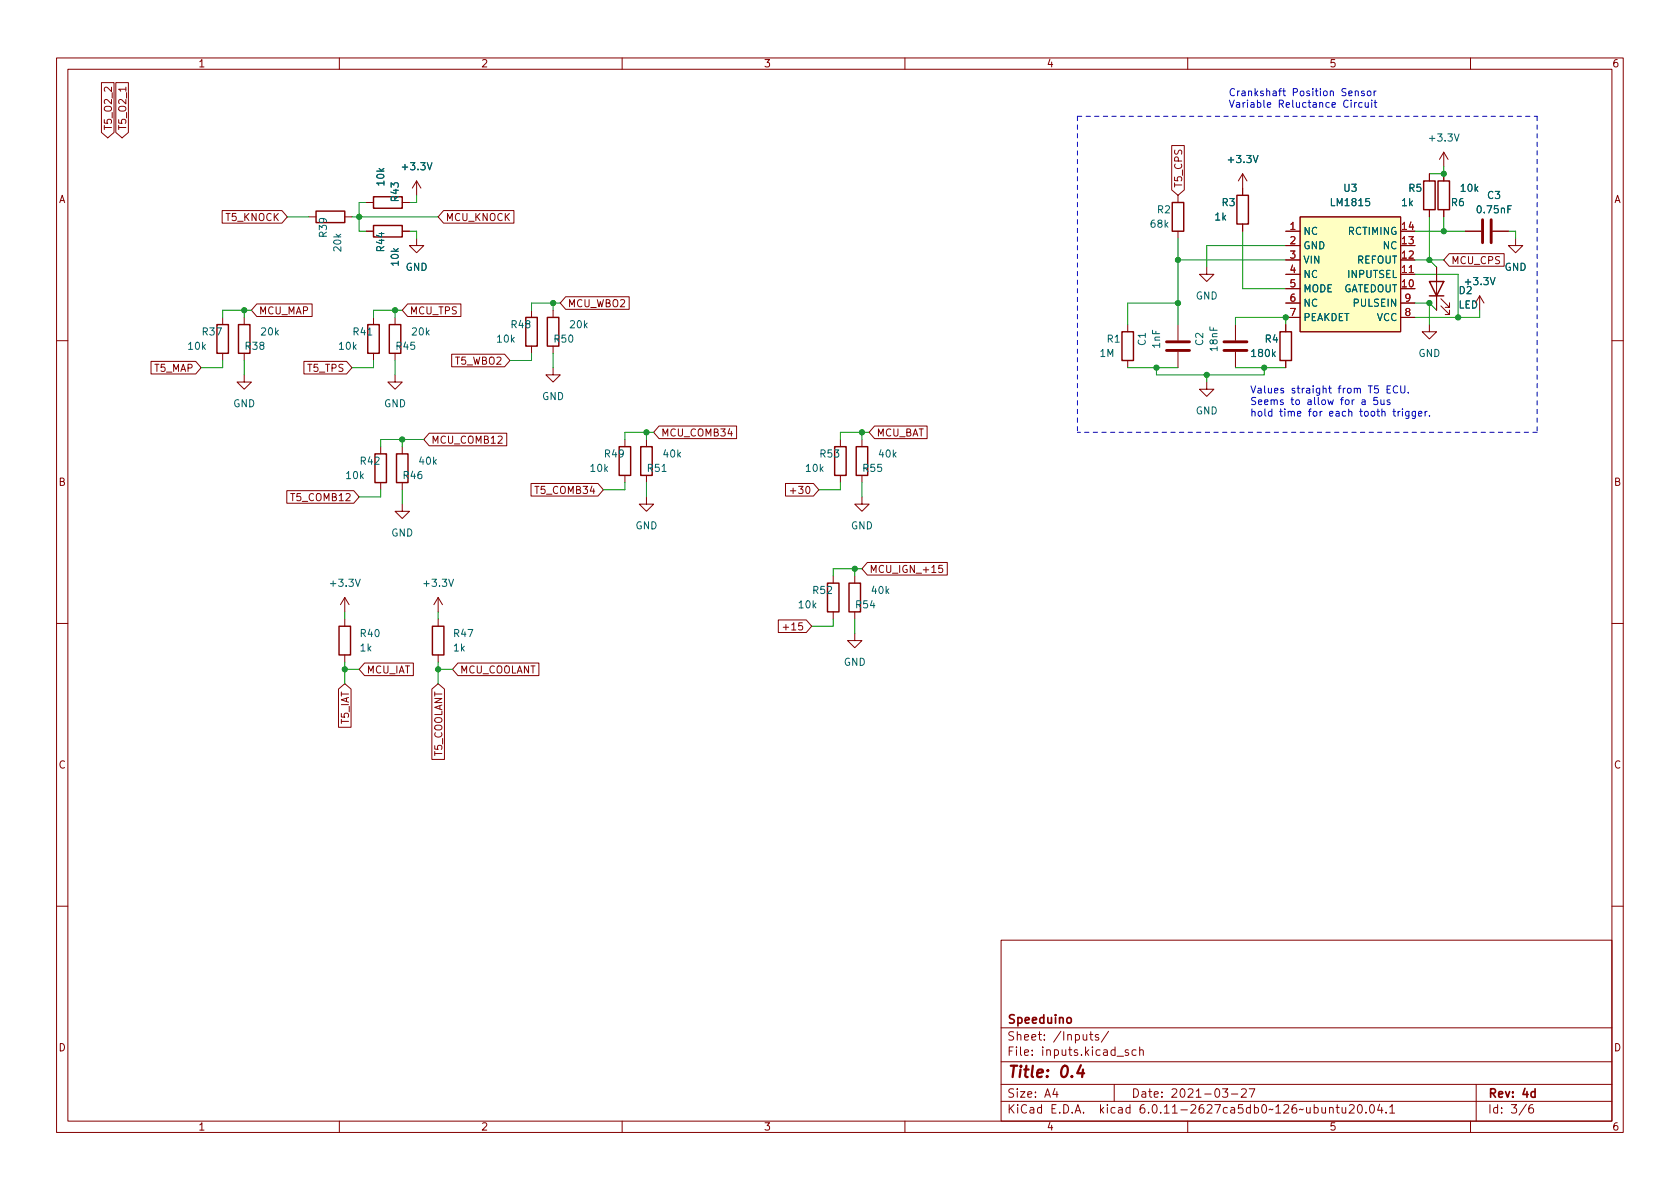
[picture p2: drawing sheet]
<svg xmlns="http://www.w3.org/2000/svg" width="297mm" height="210mm" viewBox="0 0 297 210" stroke-linecap="round" stroke-linejoin="round" font-family="sans-serif">
<g fill="none" stroke="#840000" stroke-width=".18">
<path d="M10 10.2h277v190.1h-277zM12 12.2h273v186.1h-273zM17.9 14.6h2.3v8.8l-1.2 1-1.1-1zM20.5 14.6h2.2v8.8l-1.1 1-1.1-1zM22.3 15.4v.7M60 10.2v2M110 10.2v2M160 10.2v2M210 10.2v2M260 10.2v2M39.3 37.2h10.5l1 1.1-1 1.2h-10.5zM54.6 38.3h1.3"/>
<path d="M61 38.3h1.2M64.8 35.8h1.2M71.1 35.8h1.3M73.7 32l-.8 1.3M73.7 32v2.5M73.7 32l.7 1.3M78.4 37.2h12.5v2.3h-12.5l-.9-1.2zM207.2 25.7h2.2v7.9l-1.1 .9-1.1-.9zM208.3 34.5v1.3M219.7 30.7v3.8M219.7 39.6v1.3M219.7 30.7l-.8 1.3"/>
<path d="M219.7 30.7l.8 1.3M229.9 38.3h17.7v20.4h-17.7zM252.7 30.7v1.3M252.7 37.1v1.2M255.3 26.9l-.8 1.3M255.3 26.9v2.6M255.3 30.7v1.3M255.3 37.1v1.2M255.3 26.9l.7 1.3M39.4 56.1v1.3M43.2 56.1v1.3M45.4 53.7h9.8v2.3h-9.8l-1-1.1z"/>
<path d="M64.8 40.9h1.2M66 56.1v1.3M69.8 56.1v1.3M71.1 40.9h1.3M72.1 53.7h9.4v2.3h-9.4l-1-1.1zM73.7 42.2v1.2h1.2l-1.2 1.3-1.3-1.3h1.3M94 54.9v1.2M97.8 54.9v1.2M100 52.5h11.2v2.2h-11.2l-.9-1.1zM199.4 57.4v1.3M208.3 40.9v1.3M208.3 57.4v2.8"/>
<path d="M213.4 47.2v1.3h1.2l-1.2 1.3-1.3-1.3h1.3M218.4 57.4v2.8M227.3 57.4v1.3M227.3 40.9h2.6M227.3 51h2.6M227.3 48.5h2.6M227.3 46h2.6M227.3 43.4h2.6M227.3 53.6h2.6M227.3 56.1h2.6M247.6 40.9h2.6M247.6 51h2.6"/>
<path d="M247.6 48.5h2.6M247.6 46h2.6M247.6 43.4h2.6M247.6 53.6h2.6M247.6 56.1h2.6M252.7 57.4v1.3h1.3l-1.3 1.2-1.2-1.2h1.2M254 47.2v7.7M254.8 54.1l1.5 1.5v-.7v.7h-.8M254.8 52.8l1.5 1.6v-.8v.8h-.8M256.2 44.9h9.7v2.2h-9.7l-.9-1.1zM259.1 40.9h2.8M261.6 52.3l-.7 1.3"/>
<path d="M261.6 52.3v2.6M261.6 52.3l.8 1.3M263.9 40.9h2.8M268 42.2v1.2h1.2l-1.2 1.3-1.3-1.3h1.3M10 60.2h2M26.7 63.9h7.9l1 1.1-1 1.1h-7.9zM39.4 62.5v1.2M43.2 66.3v1.3h1.2l-1.2 1.2-1.3-1.2h1.3M43.2 62.5v1.2M53.7 63.9h7.6l.9 1.1-.9 1.1h-7.6zM66 62.5v1.2M67.3 79v1.3"/>
<path d="M69.8 66.3v1.3h1.3l-1.3 1.2-1.2-1.2h1.2M69.8 62.5v1.2M71.1 79v1.3M75.9 76.6h13.7v2.2h-13.7l-1-1.1zM79.9 62.6h9.3l1 1.1-1 1.2h-9.3zM94 61.2v1.3M97.8 65v1.3h1.3l-1.3 1.3-1.3-1.3h1.3M97.8 61.2v1.3M110.5 77.7v1.3M114.3 77.7v1.3M116.5 75.3h13.7v2.3h-13.7l-.9-1.2zM148.6 77.7v1.3"/>
<path d="M152.4 77.7v1.3M154.6 75.3h9.3v2.3h-9.3l-.9-1.2zM199.4 63.7v1.3M208.3 62.2v2.8M213.4 67.6v1.2h1.2l-1.2 1.3-1.3-1.3h1.3M218.4 62.2v2.8M227.3 63.7v1.3M285 60.2h2M50.7 86.8h11.8l1 1.1-1 1.1h-11.8zM67.3 85.3v1.3M71.1 89.1v1.3h1.3l-1.3 1.3-1.3-1.3h1.3M71.1 85.3v1.3"/>
<path d="M93.9 85.5h11.8l1 1.1-1 1.1h-11.8zM110.5 84.1v1.2M114.3 87.9v1.2h1.3l-1.3 1.3-1.3-1.3h1.3M114.3 84.1v1.2M138.9 85.5h4.9l1 1.1-1 1.1h-4.9zM142.6 86.1l.2-.1a.68 .68 0 0 1 .4 .6 .68 .68 0 0 1-.4 .7l-.2-.1-.1-.4zM148.6 84.1v1.2M152.4 87.9v1.2h1.3l-1.3 1.3-1.3-1.3h1.3M152.4 84.1v1.2M153.4 99.5h14.1v2.2h-14.1l-1-1.1zM166.6 100h-.6v.6l.1-.1h.5l.1 .2-.1 .4-.2 .1-.4-.1M10 110.2h2"/>
<path d="M61 105.7v2.5M61 109.5v1.2M61 115.8v1.3M61 105.7l-.8 1.2M61 105.7l.7 1.2M64.5 117.2h8.6v2.3h-8.6l-1-1.1zM77.5 105.7l-.8 1.2M77.5 105.7v2.5M77.5 109.5v1.2M77.5 115.8v1.3M77.5 105.7l.7 1.2M81 117.2h14.3v2.3h-14.3l-1-1.1z"/>
<path d="M137.6 109.6h5l.9 1.1-.9 1.1h-5zM141.9 110.1h-.6l-.1 .6 .2-.1 .4 .1 .1 .2v.4l-.2 .1-.5-.1M147.3 101.8v1.3M147.3 108.2v1.3M151.1 112v1.3h1.3l-1.3 1.2-1.2-1.2h1.2M151.1 101.8v1.3M151.1 108.2v1.3M285 110.2h2M59.8 121.9l1.2-1 1.1 1v6.7h-2.3zM76.4 121.9l1.1-1 1.1 1v12.4h-2.2zM10 160.2h2M177 166.3h108v32h-108z"/>
<path d="M285 160.2h2M60 198.3v2M110 198.3v2M160 198.3v2M177 194.8h108M177 191.8h108M177 187.8h108M177 181.8h108M182.5 186.5v.1M182.5 185.7v.1M184.6 183.8v.1M184.6 183v.1"/>
<path d="M194.2 183l-.3-.1-.3 .2 .1 .3 .5 .1v.4h-.6M196 182.4l-1.3 1.9M197 191.8v3M200.9 185.7l-.5-.1-.3 .3v.4l.2 .3h.6M201.5 185.8l.2-.2 .4 .1v.9M201.5 185.1v1.5M210 198.3v2M217.7 193.5h1.2M219.5 192.7l.6-.2 .2 .2 .1 .3-1 1h1M220.9 192.5h1l-.7 1.5M238.6 195.5l.5-.2 .3 .2v.3l-.9 1h.9M240.2 195.4l.2-.1a.81 .81 0 0 1 .5 .7 .81 .81 0 0 1-.3 .8h-.1a.81 .81 0 0 1-.6-.6 .81 .81 0 0 1 .3-.8z"/>
<path d="M241.5 196.7v.1M242.4 195.4l.1-.1a.81 .81 0 0 1 .6 .7 .81 .81 0 0 1-.3 .8h-.2a.81 .81 0 0 1-.5-.6 .81 .81 0 0 1 .3-.8zM243.9 195.3l-.3 1h.9M244.3 195.8v1M245.1 196.7v.1M245.7 195.8l.4-.5v1.5M245.7 196.8h.9M260 198.3v2M261 191.8v6.5M271 195.3a.6 .6 0 0 0-.7 .7v.5l.1 .3h.5l.2-.1 .1-.5-.2-.2-.4-.1-.3 .3"/>
</g>
<path d="M188.8 180l.3-.1 .3 .3v.4l-.3 .3h-.3l-.2-.3v-.4z" fill="none" stroke="#840000" stroke-width=".3"/>
<g fill="none" stroke="#840000" stroke-width=".25">
<path d="M55.9 37.3h5.1v2.1h-5.1zM66 39.9h5.1v2h-5.1zM66 34.8h5.1v2h-5.1zM207.3 35.8h2v5.1h-2zM218.7 34.5h2v5.1h-2zM251.7 32h2v5.1h-2zM254.3 32h2v5.1h-2zM38.4 57.4h2v5.1h-2zM42.2 57.4h2v5.1h-2zM65 57.4h2.1v5.1h-2.1zM68.8 57.4h2.1v5.1h-2.1zM93 56.1h2v5.1h-2z"/>
<path d="M96.8 56.1h2v5.1h-2zM198.4 58.7h2v5h-2zM226.3 58.7h2v5h-2zM252.7 49.8h2.6l-1.3 2.5zM252.7 52.3h2.6M109.5 79h2v5.1h-2zM113.3 79h2v5.1h-2zM147.6 79h2v5.1h-2zM151.4 79h2v5.1h-2zM66.3 80.3h2v5h-2zM70.1 80.3h2v5h-2zM59.9 110.7h2.1v5.1h-2.1z"/>
<path d="M76.5 110.7h2v5.1h-2zM146.3 103.1h2v5.1h-2zM150.1 103.1h2v5.1h-2z"/>
</g>
<g fill="none" stroke="#006464" stroke-width=".18">
<path d="M75.5 28.8l.5 1.2 .4-1.2M221.6 27.5l.4 1.3 .4-1.3M242.1 35.1h-.6v.6l.1-.1 .5 .1 .1 .1-.1 .5-.2 .1-.4-.1M257.1 23.7l.5 1.3 .4-1.3M266.6 37h.4M267.2 36.4h-.6v1.3M65 59.2h.8M263.5 49.1l.4 1.3 .4-1.3M225.1 62.6l.4 .5M225.5 62.2l-.5 .5M117.1 83.4h.7M62.8 102.4l.5 1.3 .4-1.3"/>
<path d="M79.3 102.4l.5 1.3 .4-1.3"/>
</g>
<path d="M262.1 38.9v4M263.7 38.9v4M206.2 60.4h4.1M206.2 62h4.1M216.4 60.4h4.1M216.4 62h4.1" fill="none" stroke="#840000" stroke-width=".51"/>
<path d="M229.9 38.3h17.7v20.4h-17.7z" fill="#ffffc2" stroke="#ffffc2" stroke-width=".18"/>
<path d="M249.2 48.2h.7" fill="none" stroke="#a90000" stroke-width=".18"/>
<g fill="none" stroke="#0000c2" stroke-width=".18">
<path d="M224.1 18.6l.6-.2-.1-.2-.3-.1-.2 .2v.6h.5M226.1 16.1h.5M226.6 15.7l-.3 .1v1.1M226.8 16.1h.5M227 15.7v1.1l.3 .1M235.2 16.2l.2-.1h.3l.1 .8M235.5 18.6l.6-.2v-.2l-.4-.1-.2 .2 .1 .6h.5M242.9 18.1h.5M243.1 17.7v1.1l.3 .2M224.9 72.8l-.4-.1-.2 .3 .1 .5h.5M224.9 72.3v1.3M226.9 68.7h-.3l-.2 .1 .1 .2 .4 .1v.3h-.5"/>
<path d="M234.9 68.7h.5M235.1 68.2v1.1l.3 .2"/>
</g>
<path d="M190.5 20.6h81.3M190.5 20.6v55.8M271.8 20.6v55.8M271.8 76.4h-81.3" fill="none" stroke="#0000c2" stroke-width=".18" stroke-dasharray=".8 .8"/>
<g fill="none" stroke="#009600" stroke-width=".18">
<path d="M50.8 38.3h3.8M62.2 38.3h15.3M64.8 35.8h-1.3v5.1h1.3M73.7 34.5v1.3h-1.3M252.7 38.3v7.7l1.3 1.2M255.3 29.5v1.2h-2.6M255.3 38.3v2.6M43.2 54.9v1.2M44.4 54.9h-5v1.2M69.8 54.9v1.2M71.1 54.9h-5.1v1.2M72.4 40.9h1.3v1.3"/>
<path d="M97.8 53.6v1.3M99.1 53.6h-5.1v1.3M208.3 53.6h-8.9v3.8M208.3 42.2v15.2M208.3 46h19M218.4 57.4v-1.3h8.9v1.3M219.7 40.9v10.1h7.6M227.3 43.4h-13.9v3.8M250.2 40.9h8.9M250.2 53.6h2.5M250.2 46h5.1M250.2 48.5h7.6v7.6"/>
<path d="M252.7 53.6v3.8M252.7 53.6l1.3 1.3M261.6 54.9v1.2h-11.4M266.7 40.9h1.3v1.3M39.4 63.7v1.3h-3.8M43.2 63.7v2.6M66 63.7v1.3h-3.8M69.8 63.7v2.6M71.1 77.7v1.3M74.9 77.7h-7.6v1.3M94 62.5v1.2h-3.8M97.8 62.5v2.5"/>
<path d="M114.3 76.4v1.3M115.6 76.4h-5.1v1.3M152.4 76.4v1.3M153.7 76.4h-5.1v1.3M199.4 65h8.9M204.5 65v1.3h19v-1.3M213.4 66.3v1.3M218.4 65h8.9M67.3 86.6v1.3h-3.8M71.1 86.6v2.5M110.5 85.3v1.3h-3.8M114.3 85.3v2.6"/>
<path d="M148.6 85.3v1.3h-3.8M152.4 85.3v2.6M61 108.2v1.3M61 117.1v3.8M61 118.4h2.5M77.5 118.4h2.5M77.5 108.2v1.3M77.5 117.1v3.8M147.3 109.5v1.2h-3.8M151.1 100.6v1.2M151.1 109.5v2.5M152.4 100.6h-5.1v1.2"/>
</g>
<g fill="#009600" stroke="#009600" stroke-width=".18">
<circle cx="77.5" cy="118.4" r=".46"/>
<circle cx="71.1" cy="77.7" r=".46"/>
<circle cx="61" cy="118.4" r=".46"/>
<circle cx="208.3" cy="46" r=".46"/>
<circle cx="208.3" cy="53.6" r=".46"/>
<circle cx="213.4" cy="66.3" r=".46"/>
<circle cx="204.5" cy="65" r=".46"/>
<circle cx="223.5" cy="65" r=".46"/>
<circle cx="114.3" cy="76.4" r=".46"/>
<circle cx="97.8" cy="53.6" r=".46"/>
<circle cx="252.7" cy="53.6" r=".46"/>
<circle cx="227.3" cy="56.1" r=".46"/>
<circle cx="252.7" cy="46" r=".46"/>
<circle cx="255.3" cy="40.9" r=".46"/>
<circle cx="255.3" cy="30.7" r=".46"/>
<circle cx="257.8" cy="56.1" r=".46"/>
<circle cx="63.5" cy="38.3" r=".46"/>
<circle cx="69.8" cy="54.9" r=".46"/>
<circle cx="43.2" cy="54.9" r=".46"/>
<circle cx="152.4" cy="76.4" r=".46"/>
<circle cx="151.1" cy="100.6" r=".46"/>
</g>
<g font-size="2.8" fill="#840000">
<text x="178" y="191.2">Title:</text>
<text x="187.3" y="191.2">0.4</text>
</g>
<g font-size="2.1" fill="#840000">
<text x="178" y="184.5">Sheet:</text>
<text x="178" y="181.5">Speeduino</text>
<text x="186.2" y="184.5">/Inputs/</text>
<text x="178" y="187.2">File:</text>
<text x="184.4" y="187.2">inputs.kicad_sch</text>
<text x="178" y="197.4">KiCad</text>
<text x="178" y="194.6">Size:</text>
<text x="184.7" y="194.6">A4</text>
<text x="185.7" y="197.4">E.D.A.</text>
<text x="194.6" y="197.4">kicad</text>
<text x="200" y="194.6">Date:</text>
<text x="201.8" y="197.4">6.0.11-2627ca5db0~126~ubuntu20.04.1</text>
<text x="207" y="194.6">2021-03-27</text>
<text x="263" y="194.6">Rev:</text>
<text x="263" y="197.4">Id:</text>
<text x="267.1" y="197.4">3/6</text>
<text x="269.1" y="194.6">4d</text>
</g>
<g font-size="1.8" fill="#840000">
<text x="35" y="12.3">1</text>
<text x="85" y="12.3">2</text>
<text x="135" y="12.3">3</text>
<text x="185" y="12.3">4</text>
<text x="235" y="12.3">5</text>
<text x="285" y="12.3">6</text>
<text x="20.2" y="23.1" transform="rotate(-90 20.2 23.1)">T5_O2_2</text>
<text x="22.7" y="23.1" transform="rotate(-90 22.7 23.1)">T5_O2_1</text>
<text x="209.4" y="33.3" transform="rotate(-90 209.4 33.3)">T5_CPS</text>
<text x="10.4" y="36.3">A</text>
<text x="39.8" y="39.5">T5_KNOCK</text>
<text x="78.7" y="39.5">MCU_KNOCK</text>
<text x="285.4" y="36.3">A</text>
<text x="256.5" y="47.1">MCU_CPS</text>
<text x="45.7" y="56">MCU_MAP</text>
<text x="72.4" y="56">MCU_TPS</text>
<text x="100.3" y="54.7">MCU_WBO2</text>
<text x="80.3" y="64.9">T5_WBO2</text>
<text x="27.2" y="66.1">T5_MAP</text>
<text x="54.2" y="66.1">T5_TPS</text>
<text x="116.8" y="77.6">MCU_COMB34</text>
<text x="154.9" y="77.6">MCU_BAT</text>
<text x="76.2" y="78.8">MCU_COMB12</text>
<text x="10.3" y="86.3">B</text>
<text x="51.2" y="89">T5_COMB12</text>
<text x="94.4" y="87.7">T5_COMB34</text>
<text x="139.4" y="87.7">+30</text>
<text x="285.3" y="86.3">B</text>
<text x="153.7" y="101.7">MCU_IGN_+15</text>
<text x="138.1" y="111.9">+15</text>
<text x="64.8" y="119.5">MCU_IAT</text>
<text x="81.3" y="119.5">MCU_COOLANT</text>
<text x="62.1" y="128.1" transform="rotate(-90 62.1 128.1)">T5_IAT</text>
<text x="10.3" y="136.3">C</text>
<text x="78.6" y="133.8" transform="rotate(-90 78.6 133.8)">T5_COOLANT</text>
<text x="285.3" y="136.3">C</text>
<text x="10.3" y="186.3">D</text>
<text x="285.3" y="186.3">D</text>
<text x="35" y="200.3">1</text>
<text x="85" y="200.3">2</text>
<text x="135" y="200.3">3</text>
<text x="185" y="200.3">4</text>
<text x="235" y="200.3">5</text>
<text x="285" y="200.3">6</text>
</g>
<g font-size="1.8" fill="#0000c2">
<text x="217.2" y="17">Crankshaft</text>
<text x="228.4" y="17">Position</text>
<text x="237.3" y="17">Sensor</text>
<text x="217.2" y="19">Variable</text>
<text x="226" y="19">Reluctance</text>
<text x="237.6" y="19">Circuit</text>
<text x="221" y="69.6">Values</text>
<text x="221" y="71.6">Seems</text>
<text x="228.2" y="71.6">to</text>
<text x="228.3" y="69.6">straight</text>
<text x="231.2" y="71.6">allow</text>
<text x="236.7" y="69.6">from</text>
<text x="237.3" y="71.6">for</text>
<text x="241.1" y="71.6">a</text>
<text x="242.2" y="69.6">T5 ECU.</text>
<text x="243.3" y="71.6">5us</text>
<text x="221" y="73.6">hold</text>
<text x="226.2" y="73.6">time</text>
<text x="231.4" y="73.6">for</text>
<text x="235.2" y="73.6">each</text>
<text x="240.8" y="73.6">tooth</text>
<text x="246.8" y="73.6">trigger.</text>
</g>
<g font-size="1.8" fill="#006464">
<text x="216.8" y="29.2">+3.3V</text>
<text x="252.4" y="25.4">+3.3V</text>
<text x="68.3" y="33.1" transform="rotate(-90 68.3 33.1)">10k</text>
<text x="70.7" y="30.5">+3.3V</text>
<text x="70.9" y="35.8" transform="rotate(-90 70.9 35.8)">R43</text>
<text x="237.4" y="34.3">U3</text>
<text x="248.9" y="34.3">R5</text>
<text x="258" y="34.3">10k</text>
<text x="262.8" y="35.6">C3</text>
<text x="203.2" y="40.6">68k</text>
<text x="204.5" y="38.1">R2</text>
<text x="214.6" y="39.4">1k</text>
<text x="215.9" y="36.8">R3</text>
<text x="230.4" y="41.9">NC</text>
<text x="235" y="36.8">LM1815</text>
<text x="238.2" y="41.9">RCTIMING</text>
<text x="247.7" y="36.8">1k</text>
<text x="256.4" y="36.8">R6</text>
<text x="260.8" y="38.1">0.75nF</text>
<text x="58.2" y="42.2" transform="rotate(-90 58.2 42.2)">R39</text>
<text x="60.7" y="44.7" transform="rotate(-90 60.7 44.7)">20k</text>
<text x="68.3" y="44.7" transform="rotate(-90 68.3 44.7)">R44</text>
<text x="70.9" y="47.2" transform="rotate(-90 70.9 47.2)">10k</text>
<text x="230.4" y="44.5">GND</text>
<text x="230.4" y="47">VIN</text>
<text x="239.9" y="47">REFOUT</text>
<text x="244.4" y="44.5">NC</text>
<text x="71.6" y="48.3">GND</text>
<text x="211.3" y="53.3">GND</text>
<text x="230.4" y="49.5">NC</text>
<text x="230.4" y="52.1">MODE</text>
<text x="237.6" y="52.1">GATEDOUT</text>
<text x="238.1" y="49.5">INPUTSEL</text>
<text x="257.8" y="52.4">D2</text>
<text x="258.7" y="50.8">+3.3V</text>
<text x="266" y="48.3">GND</text>
<text x="35.6" y="59.7">R37</text>
<text x="45.9" y="59.7">20k</text>
<text x="62.2" y="59.7">R41</text>
<text x="72.6" y="59.7">20k</text>
<text x="90.2" y="58.4">R48</text>
<text x="100.5" y="58.4">20k</text>
<text x="230.4" y="54.6">NC</text>
<text x="230.4" y="57.2">PEAKDET</text>
<text x="239.1" y="54.6">PULSEIN</text>
<text x="243.4" y="57.2">VCC</text>
<text x="257.8" y="54.9">LED</text>
<text x="33" y="62.2">10k</text>
<text x="43.1" y="62.2">R38</text>
<text x="59.7" y="62.2">10k</text>
<text x="69.8" y="62.2">R45</text>
<text x="87.6" y="61">10k</text>
<text x="97.8" y="61">R50</text>
<text x="194.3" y="63.5">1M</text>
<text x="195.6" y="61">R1</text>
<text x="203" y="61.3" transform="rotate(-90 203 61.3)">C1</text>
<text x="205.5" y="61.7" transform="rotate(-90 205.5 61.7)">1nF</text>
<text x="213.1" y="61.3" transform="rotate(-90 213.1 61.3)">C2</text>
<text x="215.7" y="62.3" transform="rotate(-90 215.7 62.3)">18nF</text>
<text x="221" y="63.5">180k</text>
<text x="223.5" y="61">R4</text>
<text x="250.7" y="63.5">GND</text>
<text x="95.8" y="71.1">GND</text>
<text x="41.2" y="72.4">GND</text>
<text x="67.8" y="72.4">GND</text>
<text x="211.3" y="73.7">GND</text>
<text x="63.5" y="82.6">R42</text>
<text x="73.9" y="82.6">40k</text>
<text x="104.1" y="83.8">10k</text>
<text x="106.7" y="81.3">R49</text>
<text x="114.3" y="83.8">R51</text>
<text x="117" y="81.3">40k</text>
<text x="142.2" y="83.8">10k</text>
<text x="144.8" y="81.3">R53</text>
<text x="152.4" y="83.8">R55</text>
<text x="155.1" y="81.3">40k</text>
<text x="61" y="85.1">10k</text>
<text x="71.1" y="85.1">R46</text>
<text x="69.1" y="95.3">GND</text>
<text x="112.3" y="94">GND</text>
<text x="150.4" y="94">GND</text>
<text x="58" y="104.1">+3.3V</text>
<text x="74.6" y="104.1">+3.3V</text>
<text x="141" y="108">10k</text>
<text x="143.5" y="105.4">R52</text>
<text x="151.1" y="108">R54</text>
<text x="153.9" y="105.4">40k</text>
<text x="63.5" y="113">R40</text>
<text x="80" y="113">R47</text>
<text x="63.5" y="115.6">1k</text>
<text x="80" y="115.6">1k</text>
<text x="149.1" y="118.1">GND</text>
</g>
<g font-size="1.8" fill="#a90000">
<text x="227.9" y="40.6">1</text>
<text x="247.6" y="40.6">14</text>
<text x="227.9" y="43.2">2</text>
<text x="227.9" y="45.7">3</text>
<text x="247.6" y="45.7">12</text>
<text x="247.6" y="43.2">13</text>
<text x="227.9" y="48.3">4</text>
<text x="227.9" y="50.8">5</text>
<text x="227.9" y="53.3">6</text>
<text x="247.6" y="50.8">10</text>
<text x="247.6" y="48.3">11</text>
<text x="248.2" y="53.3">9</text>
<text x="227.9" y="55.9">7</text>
<text x="248.2" y="55.9">8</text>
</g>
</svg>
